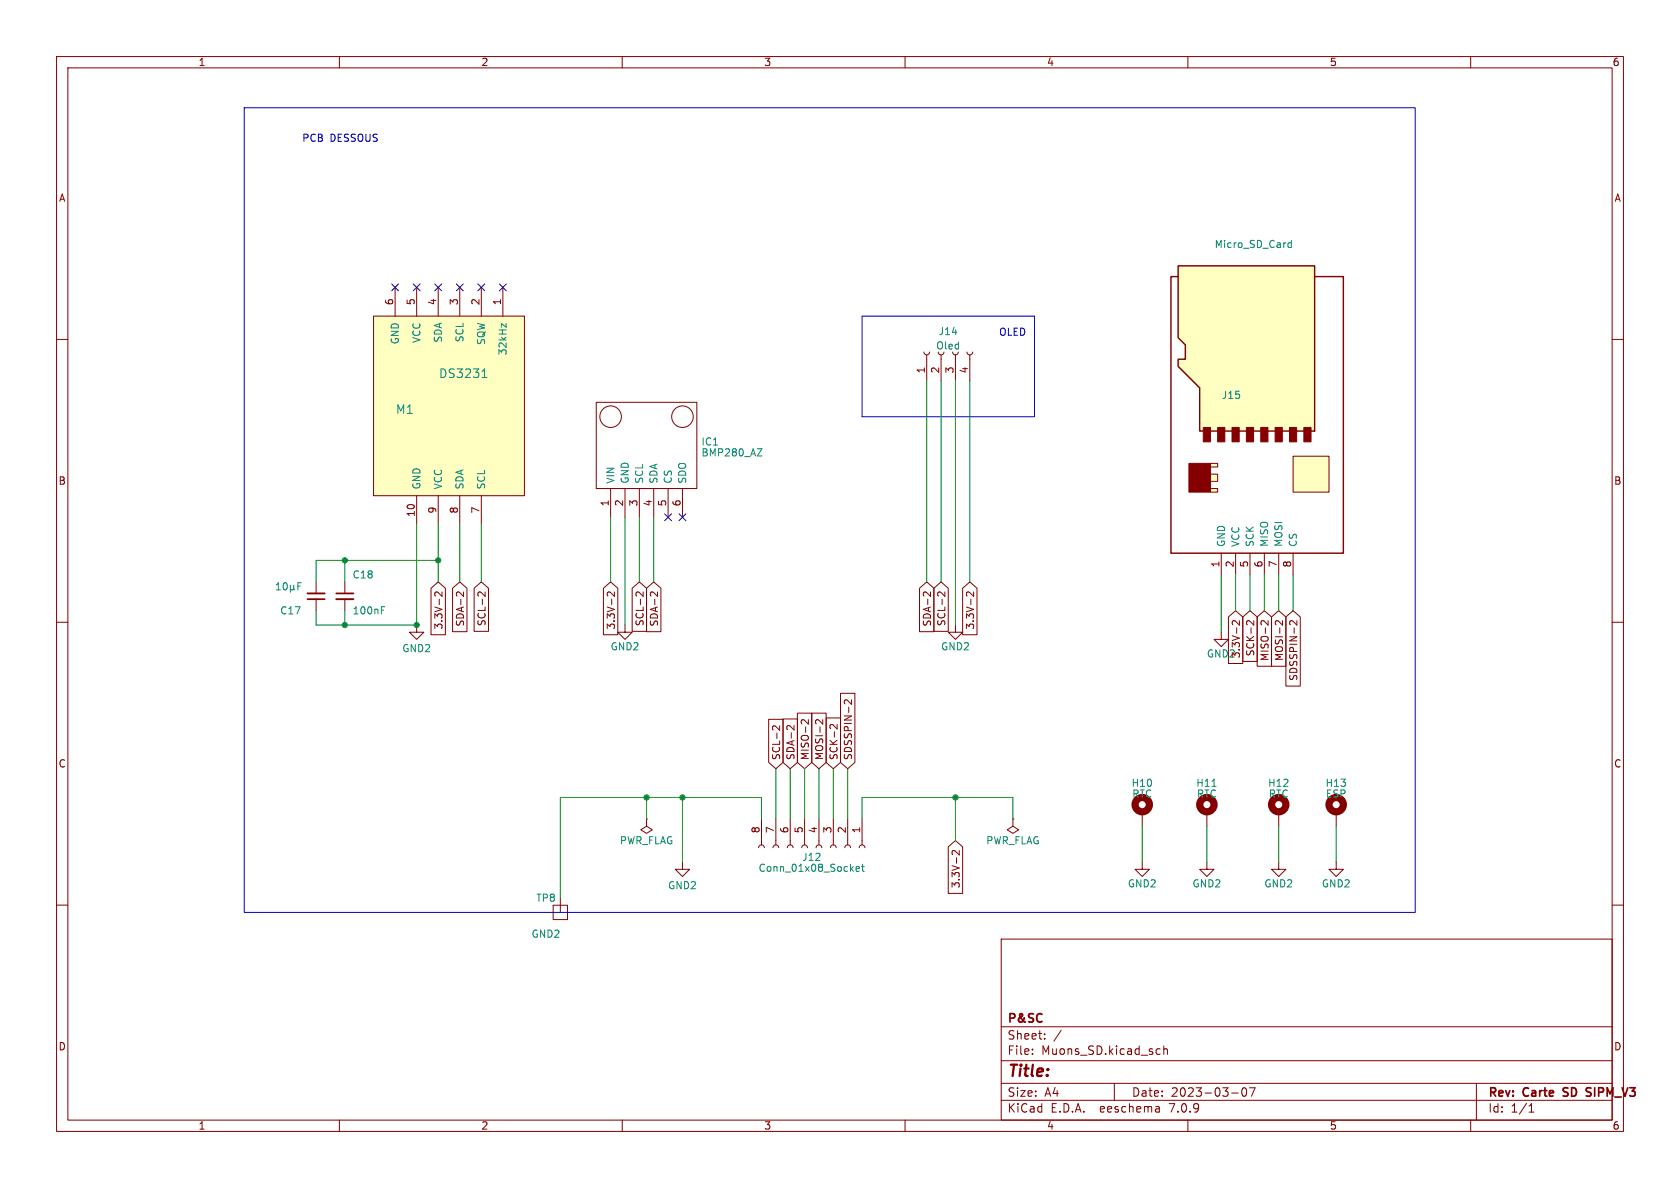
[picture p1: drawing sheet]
<svg xmlns="http://www.w3.org/2000/svg" width="297mm" height="210mm" viewBox="0 0 297 210" stroke-linecap="round" stroke-linejoin="round" font-family="sans-serif">
<g fill="none" stroke="#840000" stroke-width=".18">
<path d="M10 10h277v190h-277zM12 12h273v186h-273zM60 10v2M110 10v2M160 10v2M210 10v2M260 10v2M10 60h2M66 55.9h26.7v31.7h-26.7zM69.8 50.8v5.1M73.7 50.8v5.1M77.5 50.8v5.1"/>
<path d="M81.3 50.8v5.1M85.1 50.8v5.1M88.9 50.8v5.1M285 60h2M105.4 71.1h17.8v15.3h-17.8zM73.7 87.6v5.1M77.5 87.6v5.1M81.3 87.6v5.1M85.1 87.6v5.1M107.9 86.4v5M110.5 86.4v5M113 86.4v5"/>
<path d="M115.6 86.4v5M118.1 86.4v5M120.6 86.4v5M10 110h2M55.9 102.9v2M55.9 105.9v2.1M61 102.9v2M61 105.9v2.1M73.7 110.5v1.3h1.2l-1.2 1.2-1.3-1.2h1.3M110.5 110.5v1.3h1.3l-1.3 1.2-1.3-1.2h1.3M168.9 110.5v1.3h1.3l-1.3 1.2-1.3-1.2h1.3M285 110h2"/>
<path d="M10 160h2M99.1 158.8v2.5M114.3 144.8v1.3l1 .6-1 .6-1-.6 1-.6M114.3 144.8h.1M120.6 152.4v1.3h1.3l-1.3 1.2-1.2-1.2h1.2M134.1 149.9l.2-.4 .3-.1 .4 .1 .1 .4M134.6 144.8v4.6M136.7 149.9l.1-.4 .4-.1 .3 .1 .2 .4M137.2 144.8v4.6M139.2 149.9l.1-.4 .4-.1 .4 .1 .1 .4M139.7 144.8v4.6M141.7 149.9l.2-.4 .4-.1 .3 .1 .1 .4"/>
<path d="M142.2 144.8v4.6M144.3 149.9l.1-.4 .4-.1 .4 .1 .1 .4M144.8 144.8v4.6M146.8 149.9l.2-.4 .3-.1 .4 .1 .1 .4M147.3 144.8v4.6M149.4 149.9l.1-.4 .4-.1 .3 .1 .2 .4M149.9 144.8v4.6M151.9 149.9l.1-.4 .4-.1 .4 .1 .1 .4M152.4 144.8v4.6M213.4 152.4v1.3h1.2l-1.2 1.2-1.3-1.2h1.3M213.4 143.5v2.6M226.1 152.4v1.3h1.2l-1.2 1.2-1.3-1.2h1.3"/>
<path d="M226.1 143.5v2.6M236.2 152.4v1.3h1.3l-1.3 1.2-1.3-1.2h1.3M236.2 143.5v2.6M285 160h2M97.8 160h2.5v2.6h-2.5zM177 166h108v32h-108zM60 198v2M110 198v2M160 198v2M177 194.5h108M177 191.5h108M177 187.5h108"/>
<path d="M177 181.5h108M182.5 186.3v.1M182.5 185.5v.1M184.7 183.6v.1M184.7 182.8v.1M187.6 182.1l-1.3 2M197 191.5v3M204.7 185.4l.4 .1M204.9 195.7l.1 .9M205 196.5l-.2 .1M205 196h-.2M205.1 186.3l-.4 .1"/>
<path d="M205.7 185.5l.3-.1 .3 .1 .1 .9M205.7 184.9v1.5M210 198v2M217.7 193.2h1.2M219.7 192.4l.2-.1a.81 .81 0 0 1 .6 .6 .81 .81 0 0 1-.3 .8l-.2 .1a.81 .81 0 0 1-.3-1.4zM220.9 192.3h1l-.7 1.5M260 198v2M261 191.5v6.5M270.3 196.6h.9M270.3 195.5l.4-.4v1.5"/>
<circle cx="107.9" cy="73.7" r="1.9"/>
<circle cx="120.6" cy="73.7" r="1.9"/>
</g>
<path d="M54.4 105.9h3M59.4 104.9h3.1M276.3 193.7l.3 .1M276.4 192.4v.5M280.4 193.7h.7M280.6 192.9l.5 .2M280.6 192.4h.7" fill="none" stroke="#840000" stroke-width=".3"/>
<g fill="none" stroke="#840000" stroke-width="1.3">
<circle cx="213.4" cy="142.2" r="1.27"/>
<circle cx="226.1" cy="142.2" r="1.27"/>
<circle cx="236.2" cy="142.2" r="1.27"/>
</g>
<g fill="#ffffc2" stroke="#ffffc2" stroke-width=".18">
<path d="M66 55.9h26.7v31.7h-26.7z"/>
<path d="M228.6 80.6h6.3v6.4h-6.3z"/>
<path d="M214 86.4h1.3v.6h-1.3z"/>
<path d="M214 83.8h1.3v1.3h-1.3z"/>
<path d="M214 81.9h1.3v.7h-1.3z"/>
</g>
<g fill="none" stroke="#008484" stroke-width=".18">
<path d="M89.5 57.2v.6l-.9-.6v.6M85.2 66.7h.9M85.5 65.4l.2-.2v1.5M133.9 79.3h.8l-.8 1.3h.8M48.8 104.3h.8M48.8 103.4l.4-.4v1.3M50.2 103.1l.2-.1a.68 .68 0 0 1 .4 .6 .68 .68 0 0 1-.4 .7l-.2-.1-.1-.4zM51.3 104.1l.2 .2h.3l.1-.2M51.3 103.4v1.3M51.9 104.1l.2 .2M51.9 103.4v.7M52.7 103.6h.4"/>
<path d="M53.3 103h-.6v1.3M67.4 107.9h.4M67.4 107.3h.6M214.3 139h.7M151.3 153.6l.6-.1v-.3h-.4l-.2 .2 .1 .6h.5M152.3 153.2h.5M152.5 152.8v1.1l.3 .1"/>
</g>
<path d="M54.4 104.9h3M59.4 105.9h3.1" fill="none" stroke="#840000" stroke-width=".33"/>
<path d="M208.3 47h24.1v29.2h-20.3v-7.6l-3.8-3.8v-1.3h1.2v-2.5l-1.2-1.3z" fill="#ffffc2"/>
<g fill="none" stroke="#840000" stroke-width=".18">
<path d="M163.3 62.2l.2 .4 .3 .1 .4-.1 .1-.4M163.8 62.7v4.6M165.9 62.2l.1 .4 .4 .1 .3-.1 .2-.4M166.4 62.7v4.6M168.4 62.2l.1 .4 .4 .1 .4-.1 .1-.4M168.9 62.7v4.6M170.9 62.2l.2 .4 .3 .1 .4-.1 .2-.4M171.4 62.7v4.6M214 86.4h1.3v.6h-1.3zM214 83.8h1.3v1.3h-1.3zM214 81.9h1.3v.7h-1.3zM215.9 97.8v3.8"/>
<path d="M218.4 97.8v3.8M221 97.8v3.8M223.5 97.8v3.8M226.1 97.8v3.8M228.6 80.6h6.3v6.4h-6.3zM228.6 97.8v3.8M76.2 104l1.3-1.1 1.2 1.1v8.2h-2.5zM78.1 104.6v.8l-.9-.8-.3 .3 .1 .5M80 104l1.3-1.1 1.3 1.1v7.7h-2.6zM82 104.6v.8l-1-.8-.3 .2v.4M83.8 104l1.3-1.1 1.3 1.1v7.6h-2.6zM85.8 104.6v.8l-.9-.8-.4 .3 .1 .4"/>
<path d="M106.7 104l1.2-1.1 1.3 1.1v8.2h-2.5zM108.6 104.6v.8l-.9-.8-.3 .3 .1 .5M111.8 104l1.2-1.1 1.3 1.1v7.6h-2.5zM113.7 104.6v.8l-.9-.8-.4 .3 .1 .4M114.3 104l1.3-1.1 1.2 1.1v7.7h-2.5zM116.2 104.6v.8l-.9-.8-.3 .2v.4M162.6 104l1.2-1.1 1.3 1.1v7.7h-2.5zM164.5 104.6v.8l-.9-.8-.3 .2-.1 .4M165.1 104l1.3-1.1 1.2 1.1v7.6h-2.5zM167 104.6v.8l-.9-.8-.3 .3v.4M170.2 104l1.2-1.1 1.3 1.1v8.2h-2.5zM172.1 104.6v.8l-.9-.8-.3 .3 .1 .5"/>
<path d="M215.9 111.8v1.2h1.3l-1.3 1.3-1.3-1.3h1.3M217.2 109.1l1.2-1.1 1.3 1.1v8.2h-2.5zM219.1 109.7v.8l-.9-.8-.4 .3 .2 .4M219.7 109.1l1.3-1.1 1.3 1.1v7.8h-2.6zM221.7 109.7v.8l-1-.8-.3 .3v.4M222.2 109.1l1.3-1.1 1.3 1.1v8.7h-2.6zM224.2 109.7v.8l-.9-.8-.4 .3 .1 .4M224.8 109.1l1.3-1.1 1.2 1.1v8.7h-2.5zM226.7 109.7v.8l-.9-.8-.3 .3v.4M227.3 109.1l1.3-1.1 1.3 1.1v12.2h-2.6zM229.3 109.7v.8l-.9-.8-.4 .3 .1 .4M135.9 127.2h2.5v7.6l-1.2 1.1-1.3-1.1z"/>
<path d="M137.8 128.3v.8l-.9-.8-.3 .3v.4M138.4 127.1h2.6v7.7l-1.3 1.1-1.3-1.1zM140.4 128.3v.7l-.9-.7-.3 .1-.1 .4M141 126.1h2.5v8.7l-1.3 1.1-1.2-1.1zM142.9 127.2v.8l-.9-.8-.4 .3 .1 .4M143.5 126.1h2.6v8.7l-1.3 1.1-1.3-1.1zM145.5 127.2v.8l-1-.8-.3 .3v.4M146 126.9h2.6v7.9l-1.3 1.1-1.3-1.1zM148 128.1v.8l-.9-.8-.4 .2 .1 .4M148.6 122.6h2.5v12.2l-1.2 1.1-1.3-1.1zM150.5 123.7v.8l-.9-.8-.3 .3 .1 .4M167.6 149.7l1.3-1.1 1.3 1.1v8.2h-2.6z"/>
<path d="M169.6 150.4v.7l-.9-.7-.4 .2 .1 .5M179.1 144.8v1.3l1 .6-1 .6-1-.6 1-.6M179.1 144.8h.1M201.9 152.4v1.3h1.3l-1.3 1.2-1.2-1.2h1.2M201.9 143.5v2.6"/>
</g>
<g fill="#840000" stroke="#840000" stroke-width=".18">
<path d="M210.2 81.9h3.8v5.1h-3.8z"/>
<path d="M230.5 75.6h1.3v2.5h-1.3z"/>
<path d="M228 75.6h1.2v2.5h-1.2z"/>
<path d="M225.4 75.6h1.3v2.5h-1.3z"/>
<path d="M222.9 75.6h1.3v2.5h-1.3z"/>
<path d="M220.3 75.6h1.3v2.5h-1.3z"/>
<path d="M217.8 75.6h1.3v2.5h-1.3z"/>
<path d="M215.3 75.6h1.2v2.5h-1.2z"/>
<path d="M212.7 75.6h1.3v2.5h-1.3z"/>
</g>
<path d="M208.3 48.9h-1.3v48.9h30.5v-48.9h-5.1M208.3 47h24.1v29.2h-20.3v-7.6l-3.8-3.8v-1.3h1.2v-2.5l-1.2-1.3z" fill="none" stroke="#840000" stroke-width=".25"/>
<path d="M227.7 43.5l.2 .3 .4-.1M228.3 42.5v1.3M228.3 43l-.4-.1-.2 .3" fill="none" stroke="#008484" stroke-width=".18"/>
<circle cx="201.9" cy="142.2" r="1.27" fill="none" stroke="#840000" stroke-width="1.3"/>
<path d="M43.2 19.1h207v142.2h-207zM152.4 55.9h30.5v17.8h-30.5z" fill="none" stroke="#0000c2" stroke-width=".18"/>
<g fill="none" stroke="#008400" stroke-width=".18">
<path d="M163.8 67.3v35.6M166.4 67.3v35.6M168.9 67.3v43.2M171.4 67.3v35.6M61 99.1v3.8M73.7 92.7v17.8h-17.8v-2.5M77.5 99.1h-21.6v3.8M77.5 92.7v10.2M81.3 92.7v10.2M85.1 92.7v10.2M107.9 91.4v11.5M110.5 91.4v19.1"/>
<path d="M113 91.4v11.5M115.6 91.4v11.5M61 108v2.5M215.9 101.6v10.2M218.4 101.6v6.4M221 101.6v6.4M223.5 101.6v6.4M226.1 101.6v6.4M228.6 101.6v6.4M137.2 135.9v8.9M139.7 135.9v8.9M142.2 135.9v8.9"/>
<path d="M144.8 135.9v8.9M147.3 135.9v8.9M149.9 135.9v8.9M114.3 141v3.8M120.6 141v11.4M134.6 144.8v-3.8h-35.5v17.8M152.4 144.8v-3.8h26.7v3.8M168.9 141v7.6M201.9 146.1v6.3M213.4 146.1v6.3M226.1 146.1v6.3M236.2 146.1v6.3"/>
</g>
<g fill="none" stroke="#000084" stroke-width=".18">
<path d="M69.2 50.2l1.3 1.2M70.5 50.2l-1.3 1.2M73.1 50.2l1.2 1.2M74.3 50.2l-1.2 1.2M76.9 50.2l1.2 1.2M78.1 50.2l-1.2 1.2M80.7 50.2l1.2 1.2M81.9 50.2l-1.2 1.2M84.5 50.2l1.2 1.2M85.7 50.2l-1.2 1.2M88.3 50.2l1.2 1.2M89.5 50.2l-1.2 1.2"/>
<path d="M117.5 90.8l1.2 1.2M118.7 90.8l-1.2 1.2M120 90.8l1.3 1.2M121.3 90.8l-1.3 1.2"/>
</g>
<g fill="#008400" stroke="#008400" stroke-width=".18">
<circle cx="120.6" cy="141" r=".46"/>
<circle cx="114.3" cy="141" r=".46"/>
<circle cx="77.5" cy="99.1" r=".46"/>
<circle cx="61" cy="99.1" r=".46"/>
<circle cx="73.7" cy="110.5" r=".46"/>
<circle cx="61" cy="110.5" r=".46"/>
<circle cx="168.9" cy="141" r=".46"/>
</g>
<text font-size="2.8" fill="#840000" x="178" y="190.9">Title:</text>
<g font-size="2.1" fill="#008484">
<text x="77.5" y="67">DS3231</text>
<text x="69.9" y="73.4">M1</text>
</g>
<g font-size="2.1" fill="#840000">
<text x="178" y="184">Sheet:</text>
<text x="178" y="181.2">P&amp;SC</text>
<text x="178" y="186.7">File:</text>
<text x="184.1" y="186.7">Muons_SD.kicad_sch</text>
<text x="178" y="196.9">KiCad</text>
<text x="178" y="194.1">Size:</text>
<text x="184.7" y="194.1">A4</text>
<text x="185.7" y="196.9">E.D.A.</text>
<text x="194.6" y="196.9">eeschema</text>
<text x="200" y="194.1">Date:</text>
<text x="207" y="196.9">7.0.9</text>
<text x="207" y="194.1">2023-03-07</text>
<text x="263" y="194.3">Rev:</text>
<text x="263" y="196.9">Id:</text>
<text x="267.1" y="196.9">1/1</text>
<text x="269.4" y="194.3">Carte</text>
<text x="277.1" y="194.3">SD</text>
<text x="281.7" y="194.3">SIPM_V3</text>
</g>
<g font-size="1.8" fill="#840000">
<text x="35" y="11.9">1</text>
<text x="85" y="11.9">2</text>
<text x="135" y="11.9">3</text>
<text x="185" y="11.9">4</text>
<text x="235" y="11.9">5</text>
<text x="285" y="11.9">6</text>
<text x="10.3" y="35.9">A</text>
<text x="285.3" y="35.9">A</text>
<text x="69.6" y="54" transform="rotate(-90 69.6 54)">6</text>
<text x="73.4" y="54" transform="rotate(-90 73.4 54)">5</text>
<text x="77.2" y="54" transform="rotate(-90 77.2 54)">4</text>
<text x="81" y="54" transform="rotate(-90 81 54)">3</text>
<text x="84.8" y="54" transform="rotate(-90 84.8 54)">2</text>
<text x="88.6" y="54" transform="rotate(-90 88.6 54)">1</text>
<text x="163.6" y="66.1" transform="rotate(-90 163.6 66.1)">1</text>
<text x="166.1" y="66.1" transform="rotate(-90 166.1 66.1)">2</text>
<text x="168.7" y="66.1" transform="rotate(-90 168.7 66.1)">3</text>
<text x="171.2" y="66.1" transform="rotate(-90 171.2 66.1)">4</text>
<text x="10.3" y="85.9">B</text>
<text x="107.7" y="89.6" transform="rotate(-90 107.7 89.6)">1</text>
<text x="110.2" y="89.6" transform="rotate(-90 110.2 89.6)">2</text>
<text x="112.8" y="89.6" transform="rotate(-90 112.8 89.6)">3</text>
<text x="115.3" y="89.6" transform="rotate(-90 115.3 89.6)">4</text>
<text x="117.9" y="89.6" transform="rotate(-90 117.9 89.6)">5</text>
<text x="120.4" y="89.6" transform="rotate(-90 120.4 89.6)">6</text>
<text x="285.3" y="85.9">B</text>
<text x="73.4" y="91.5" transform="rotate(-90 73.4 91.5)">10</text>
<text x="77.2" y="90.9" transform="rotate(-90 77.2 90.9)">9</text>
<text x="81" y="90.9" transform="rotate(-90 81 90.9)">8</text>
<text x="84.8" y="90.9" transform="rotate(-90 84.8 90.9)">7</text>
<text x="215.6" y="100.4" transform="rotate(-90 215.6 100.4)">1</text>
<text x="218.2" y="100.4" transform="rotate(-90 218.2 100.4)">2</text>
<text x="220.7" y="100.4" transform="rotate(-90 220.7 100.4)">5</text>
<text x="223.3" y="100.4" transform="rotate(-90 223.3 100.4)">6</text>
<text x="225.8" y="100.4" transform="rotate(-90 225.8 100.4)">7</text>
<text x="228.3" y="100.4" transform="rotate(-90 228.3 100.4)">8</text>
<text x="78.4" y="111.4" transform="rotate(-90 78.4 111.4)">3.3V-2</text>
<text x="82.2" y="110.9" transform="rotate(-90 82.2 110.9)">SDA-2</text>
<text x="86" y="110.8" transform="rotate(-90 86 110.8)">SCL-2</text>
<text x="108.9" y="111.4" transform="rotate(-90 108.9 111.4)">3.3V-2</text>
<text x="114" y="110.8" transform="rotate(-90 114 110.8)">SCL-2</text>
<text x="116.5" y="110.9" transform="rotate(-90 116.5 110.9)">SDA-2</text>
<text x="164.8" y="110.9" transform="rotate(-90 164.8 110.9)">SDA-2</text>
<text x="167.3" y="110.8" transform="rotate(-90 167.3 110.8)">SCL-2</text>
<text x="172.4" y="111.4" transform="rotate(-90 172.4 111.4)">3.3V-2</text>
<text x="213.3" y="116.4">GND2</text>
<text x="219.4" y="116.5" transform="rotate(-90 219.4 116.5)">3.3V-2</text>
<text x="221.9" y="116.1" transform="rotate(-90 221.9 116.1)">SCK-2</text>
<text x="224.5" y="117" transform="rotate(-90 224.5 117)">MISO-2</text>
<text x="227" y="117" transform="rotate(-90 227 117)">MOSI-2</text>
<text x="229.6" y="120.5" transform="rotate(-90 229.6 120.5)">SDSSPIN-2</text>
<text x="10.3" y="135.9">C</text>
<text x="138.1" y="134.5" transform="rotate(-90 138.1 134.5)">SCL-2</text>
<text x="140.7" y="134.5" transform="rotate(-90 140.7 134.5)">SDA-2</text>
<text x="143.2" y="134.5" transform="rotate(-90 143.2 134.5)">MISO-2</text>
<text x="145.7" y="134.5" transform="rotate(-90 145.7 134.5)">MOSI-2</text>
<text x="148.3" y="134.5" transform="rotate(-90 148.3 134.5)">SCK-2</text>
<text x="150.8" y="134.5" transform="rotate(-90 150.8 134.5)">SDSSPIN-2</text>
<text x="285.3" y="135.9">C</text>
<text x="134.4" y="147.4" transform="rotate(-90 134.4 147.4)">8</text>
<text x="136.9" y="147.4" transform="rotate(-90 136.9 147.4)">7</text>
<text x="139.4" y="147.4" transform="rotate(-90 139.4 147.4)">6</text>
<text x="142" y="147.4" transform="rotate(-90 142 147.4)">5</text>
<text x="144.5" y="147.4" transform="rotate(-90 144.5 147.4)">4</text>
<text x="147.1" y="147.4" transform="rotate(-90 147.1 147.4)">3</text>
<text x="149.6" y="147.4" transform="rotate(-90 149.6 147.4)">2</text>
<text x="152.1" y="147.4" transform="rotate(-90 152.1 147.4)">1</text>
<text x="169.9" y="157.1" transform="rotate(-90 169.9 157.1)">3.3V-2</text>
<text x="10.3" y="185.9">D</text>
<text x="285.3" y="185.9">D</text>
<text x="35" y="199.9">1</text>
<text x="85" y="199.9">2</text>
<text x="135" y="199.9">3</text>
<text x="185" y="199.9">4</text>
<text x="235" y="199.9">5</text>
<text x="285" y="199.9">6</text>
</g>
<g font-size="1.8" fill="#0000c2">
<text x="53.3" y="25.2">PCB</text>
<text x="58.3" y="25.2">DESSOUS</text>
<text x="176.5" y="59.4">OLED</text>
</g>
<g font-size="1.8" fill="#008484">
<text x="214.6" y="44">Micro_SD_Card</text>
<text x="165.8" y="59.4">J14</text>
<text x="70.7" y="61" transform="rotate(-90 70.7 61)">GND</text>
<text x="74.5" y="60.7" transform="rotate(-90 74.5 60.7)">VCC</text>
<text x="78.3" y="60.7" transform="rotate(-90 78.3 60.7)">SDA</text>
<text x="82.1" y="60.6" transform="rotate(-90 82.1 60.6)">SCL</text>
<text x="86" y="61.1" transform="rotate(-90 86 61.1)">SQW</text>
<text x="89.8" y="62.9" transform="rotate(-90 89.8 62.9)">32kHz</text>
<text x="165.4" y="62">Oled</text>
<text x="215.9" y="70.7">J15</text>
<text x="123.9" y="79">IC1</text>
<text x="123.9" y="80.9">BMP280_AZ</text>
<text x="74.5" y="86.6" transform="rotate(-90 74.5 86.6)">GND</text>
<text x="78.3" y="86.6" transform="rotate(-90 78.3 86.6)">VCC</text>
<text x="82.1" y="86.6" transform="rotate(-90 82.1 86.6)">SDA</text>
<text x="86" y="86.6" transform="rotate(-90 86 86.6)">SCL</text>
<text x="108.8" y="85.6" transform="rotate(-90 108.8 85.6)">VIN</text>
<text x="111.4" y="85.6" transform="rotate(-90 111.4 85.6)">GND</text>
<text x="113.9" y="85.6" transform="rotate(-90 113.9 85.6)">SCL</text>
<text x="116.4" y="85.6" transform="rotate(-90 116.4 85.6)">SDA</text>
<text x="119" y="85.6" transform="rotate(-90 119 85.6)">CS</text>
<text x="121.5" y="85.6" transform="rotate(-90 121.5 85.6)">SDO</text>
<text x="216.8" y="96.8" transform="rotate(-90 216.8 96.8)">GND</text>
<text x="219.3" y="96.8" transform="rotate(-90 219.3 96.8)">VCC</text>
<text x="221.8" y="96.8" transform="rotate(-90 221.8 96.8)">SCK</text>
<text x="224.4" y="96.8" transform="rotate(-90 224.4 96.8)">MISO</text>
<text x="226.9" y="96.8" transform="rotate(-90 226.9 96.8)">MOSI</text>
<text x="229.5" y="96.8" transform="rotate(-90 229.5 96.8)">CS</text>
<text x="62.2" y="102.5">C18</text>
<text x="49.4" y="108.8">C17</text>
<text x="62.2" y="108.8">100nF</text>
<text x="71" y="115.5">GND2</text>
<text x="107.8" y="115.2">GND2</text>
<text x="166.3" y="115.2">GND2</text>
<text x="200" y="139.3">H10</text>
<text x="200.1" y="141.2">RTC</text>
<text x="211.4" y="139.3">H11</text>
<text x="211.5" y="141.2">RTC</text>
<text x="224.1" y="139.3">H12</text>
<text x="224.2" y="141.2">RTC</text>
<text x="234.2" y="139.3">H13</text>
<text x="234.3" y="141.2">ESP</text>
<text x="109.5" y="149.5">PWR_FLAG</text>
<text x="174.3" y="149.5">PWR_FLAG</text>
<text x="134" y="154.3">Conn_01x08_Socket</text>
<text x="141.7" y="152.4">J12</text>
<text x="94.7" y="159.6">TP8</text>
<text x="118" y="157.4">GND2</text>
<text x="199.3" y="157.1">GND2</text>
<text x="210.7" y="157.1">GND2</text>
<text x="223.4" y="157.1">GND2</text>
<text x="233.6" y="157.1">GND2</text>
<text x="93.9" y="166">GND2</text>
</g>
</svg>
